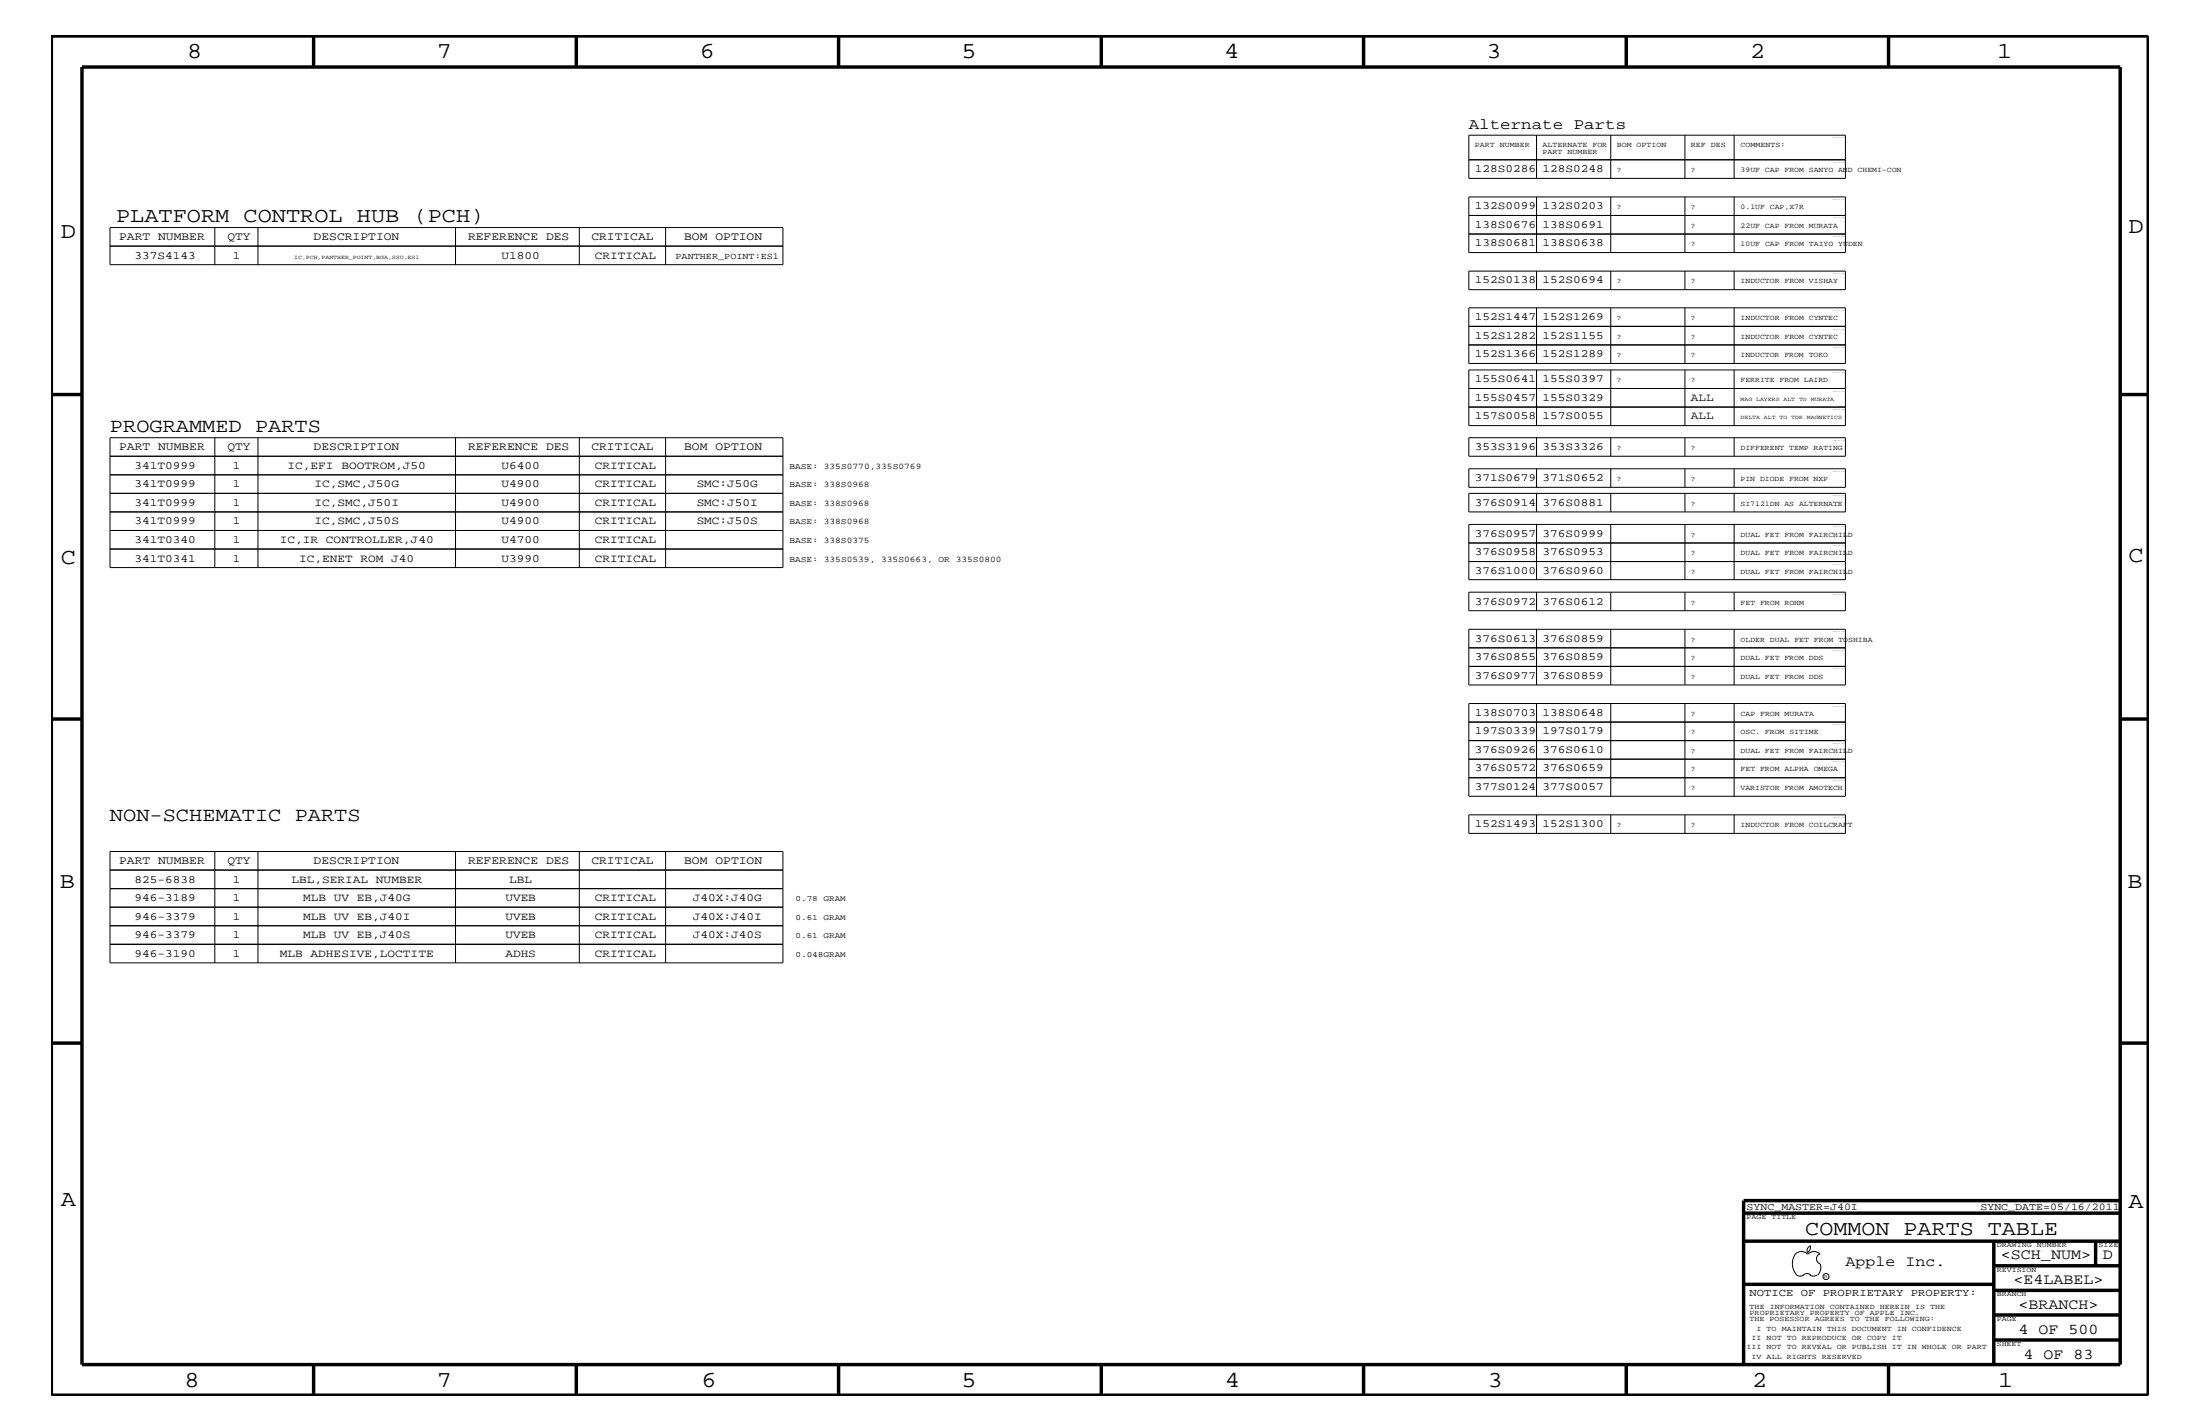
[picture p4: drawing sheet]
<svg xmlns="http://www.w3.org/2000/svg" width="432mm" height="279mm" viewBox="0 0 432 279" stroke-linecap="round" stroke-linejoin="round" font-family="sans-serif">
<g fill="none" stroke="#000" stroke-width=".2">
<path d="M288.3 26.5h73.9v8.5h-73.9zM288.3 38.6h73.9v11h-73.9zM288.3 31.4h73.9M301.6 26.5v8.5M301.6 38.6v11M316.1 26.5v8.5M316.1 38.6v11M330.7 26.5v8.5M330.7 38.6v11M340.4 26.5v8.5M340.4 38.6v11M21.6 44.6h132.1v7.3h-132.1z"/>
<path d="M21.6 48.3h132.1M42.2 44.6v7.3M50.6 44.6v7.3M89.4 44.6v7.3M113.7 44.6v7.3M130.6 44.6v7.3M288.3 53.2h73.9v3.6h-73.9zM288.3 45.9h73.9M288.3 42.3h73.9M301.6 53.2v3.6M316.1 53.2v3.6M330.7 53.2v3.6"/>
<path d="M340.4 53.2v3.6M288.3 60.4h73.9v10.9h-73.9zM288.3 72.6h73.9v10.9h-73.9zM288.3 67.7h73.9M288.3 64h73.9M288.3 76.2h73.9M288.3 79.9h73.9M301.6 60.4v10.9M301.6 72.6v10.9M316.1 60.4v10.9M316.1 72.6v10.9M330.7 60.4v10.9"/>
<path d="M330.7 72.6v10.9M340.4 60.4v10.9M340.4 72.6v10.9M21.6 89.5h132.1M21.6 85.9h132.1v25.5h-132.1zM21.6 93.2h132.1M21.6 96.8h132.1M42.2 85.9v25.5M50.6 85.9v25.5M89.4 85.9v25.5M113.7 85.9v25.5M130.6 85.9v25.5"/>
<path d="M288.3 85.9h73.9v3.6h-73.9zM288.3 92h73.9v3.6h-73.9zM288.3 96.8h73.9v3.6h-73.9zM301.6 85.9v3.6M301.6 92v3.6M301.6 96.8v3.6M316.1 85.9v3.6M316.1 92v3.6M316.1 96.8v3.6M330.7 85.9v3.6M330.7 92v3.6M330.7 96.8v3.6"/>
<path d="M340.4 85.9v3.6M340.4 92v3.6M340.4 96.8v3.6M21.6 107.7h132.1M21.6 100.4h132.1M21.6 104.1h132.1M288.3 102.9h73.9v10.8h-73.9zM288.3 116.2h73.9v3.6h-73.9zM288.3 106.5h73.9M288.3 110.2h73.9M301.6 102.9v10.8M301.6 116.2v3.6"/>
<path d="M316.1 102.9v10.8M316.1 116.2v3.6M330.7 102.9v10.8M330.7 116.2v3.6M340.4 102.9v10.8M340.4 116.2v3.6M288.3 123.5h73.9v10.9h-73.9zM288.3 138h73.9v18.2h-73.9zM288.3 130.8h73.9M288.3 127.1h73.9M301.6 123.5v10.9M301.6 138v18.2"/>
<path d="M316.1 123.5v10.9M316.1 138v18.2M330.7 123.5v10.9M330.7 138v18.2M340.4 123.5v10.9M340.4 138v18.2M288.3 159.9h73.9v3.6h-73.9zM288.3 152.6h73.9M288.3 149h73.9M288.3 145.3h73.9M288.3 141.7h73.9M301.6 159.9v3.6"/>
<path d="M316.1 159.9v3.6M330.7 159.9v3.6M340.4 159.9v3.6M21.6 167.1h132.1v21.8h-132.1zM21.6 170.7h132.1M21.6 174.4h132.1M21.6 178h132.1M42.2 167.1v21.8M50.6 167.1v21.8M89.4 167.1v21.8M113.7 167.1v21.8M130.6 167.1v21.8"/>
<path d="M21.6 185.3h132.1M21.6 181.6h132.1M352.3 246.1a1.69 1.69 0 0 1 2.5 0M352.4 246a3.3 3.3 0 0 0 .2 4.1M352.6 250.2l.7 .2 .7-.2M354 250.2l.7-.3 .7 .3M354.8 246.1a1.69 1.69 0 0 1 2.4 0M355.2 250.2l.7 .2 .7-.2M355.3 244.4v.3a1.18 1.18 0 0 1-.6 1.1M355.4 244.4a.99 .99 0 0 0-.6 1.4M357.2 246a1.04 1.04 0 0 0-.7 1 1.04 1.04 0 0 0 .7 1M357.3 248l.1 .7a2.11 2.11 0 0 1-.6 1.5"/>
<circle cx="358.4" cy="250.5" r=".59"/>
</g>
<g fill="none" stroke="#000" stroke-width=".68" stroke-linecap="butt">
<path d="M10.1 7.1h411.5v266.7h-411.5zM16.1 13.2h400v254.5h-400zM61.6 7.1v6.1M113.1 7.1v6.1M164.6 7.1v6.1M216.2 7.1v6.1M267.6 7.1v6.1M319.2 7.1v6.1M370.7 7.1v6.1M10.1 77.4h6M416.1 77.4h5.5M10.1 141.1h6"/>
<path d="M416.1 141.1h5.5M10.1 204.7h6M416.1 204.7h5.5M342.2 238h73.9M416.1 235.6h-73.9v32.1M342.2 243.5h73.9M342.2 252h49.1M391.3 248.4h24.8M391.3 243.5v24.2M391.3 258h24.8M391.3 253.2h24.8M411.3 243.5v4.9"/>
<path d="M61.6 267.7v6.1M113.1 267.7v6.1M164.6 267.7v6.1M216.2 268v5.8M267.6 267.7v6.1M319.2 267.7v6.1M370.7 267.7v6.1M391.3 262.9h24.8"/>
</g>
<g font-size="4.5">
<text x="36.7" y="11.5">8</text>
<text x="85.8" y="11.5">7</text>
<text x="137.3" y="11.5">6</text>
<text x="188.7" y="11.5">5</text>
<text x="240.3" y="11.5">4</text>
<text x="291.8" y="11.5">3</text>
<text x="343.5" y="11.5">2</text>
<text x="392" y="11.5">1</text>
<text x="11.9" y="46.8">D</text>
<text x="417.7" y="45.7">D</text>
<text x="11.9" y="110.6">C</text>
<text x="417.7" y="110.3">C</text>
<text x="11.8" y="174.3">B</text>
<text x="417.6" y="174.2">B</text>
<text x="11.9" y="236.7">A</text>
<text x="417.7" y="237.1">A</text>
<text x="36.2" y="272.1">8</text>
<text x="85.8" y="272.1">7</text>
<text x="137.7" y="272.1">6</text>
<text x="188.7" y="272.1">5</text>
<text x="240.4" y="272.1">4</text>
<text x="292" y="272.1">3</text>
<text x="343.9" y="272.1">2</text>
<text x="392.2" y="272.1">1</text>
</g>
<g font-size="4.1">
<text x="22.8" y="43.5">PLATFORM CONTROL HUB (PCH)</text>
<text x="354.3" y="242.3">COMMON PARTS TABLE</text>
</g>
<g font-size="3.9">
<text x="21.6" y="84.7">PROGRAMMED PARTS</text>
<text x="21.6" y="161.1">NON-SCHEMATIC PARTS</text>
</g>
<g font-size="3">
<text x="288.3" y="25.3">Alternate Parts</text>
<text x="362.2" y="248.4">Apple Inc.</text>
<text x="392.7" y="247.1">&lt;SCH_NUM&gt;</text>
<text x="395.2" y="252">&lt;E4LABEL&gt;</text>
<text x="412.7" y="247.1">D</text>
<text x="396.2" y="256.8">&lt;BRANCH&gt;</text>
<text x="396.2" y="261.6">4 OF 500</text>
<text x="397.2" y="266.6">4 OF 83</text>
</g>
<g font-size="2.3">
<text x="23.4" y="47.1">PART NUMBER</text>
<text x="44.6" y="47.1">QTY</text>
<text x="61.6" y="47.1">DESCRIPTION</text>
<text x="91.9" y="47.1">REFERENCE DES</text>
<text x="116.1" y="47.1">CRITICAL</text>
<text x="134.3" y="47.1">BOM OPTION</text>
<text x="23.4" y="88.3">PART NUMBER</text>
<text x="44.6" y="88.3">QTY</text>
<text x="61.6" y="88.3">DESCRIPTION</text>
<text x="91.9" y="88.3">REFERENCE DES</text>
<text x="116.1" y="88.3">CRITICAL</text>
<text x="134.3" y="88.3">BOM OPTION</text>
<text x="23.4" y="169.5">PART NUMBER</text>
<text x="44.6" y="169.5">QTY</text>
<text x="61.6" y="169.5">DESCRIPTION</text>
<text x="91.9" y="169.5">REFERENCE DES</text>
<text x="116.1" y="169.5">CRITICAL</text>
<text x="134.3" y="169.5">BOM OPTION</text>
</g>
<g font-size="2.2">
<text x="289.5" y="33.7">128S0286 128S0248</text>
<text x="289.5" y="41">132S0099</text>
<text x="302.8" y="41">132S0203</text>
<text x="289.5" y="44.6">138S0676</text>
<text x="302.8" y="44.6">138S0691</text>
<text x="26.4" y="50.7">337S4143</text>
<text x="45.7" y="50.7">1</text>
<text x="98.4" y="50.7">U1800</text>
<text x="116.8" y="50.7">CRITICAL</text>
<text x="289.5" y="48.3">138S0681</text>
<text x="302.8" y="48.3">138S0638</text>
<text x="289.5" y="55.6">152S0138 152S0694</text>
<text x="289.5" y="62.9">152S1447 152S1269</text>
<text x="289.5" y="70.1">152S1366</text>
<text x="289.5" y="66.5">152S1282 152S1155</text>
<text x="302.8" y="70.1">152S1289</text>
<text x="289.5" y="75">155S0641</text>
<text x="302.8" y="75">155S0397</text>
<text x="289.5" y="82.2">157S0058</text>
<text x="289.5" y="78.6">155S0457 155S0329</text>
<text x="302.8" y="82.2">157S0055</text>
<text x="331.9" y="82.2">ALL</text>
<text x="331.9" y="78.6">ALL</text>
<text x="289.5" y="88.3">353S3196 353S3326</text>
<text x="26.4" y="95.6">341T0999</text>
<text x="26.4" y="92">341T0999</text>
<text x="45.7" y="92">1</text>
<text x="45.7" y="95.6">1</text>
<text x="56.4" y="92">IC,EFI BOOTROM,J50</text>
<text x="61.7" y="95.6">IC,SMC,J50G</text>
<text x="98.4" y="92">U6400</text>
<text x="98.4" y="95.6">U4900</text>
<text x="116.8" y="92">CRITICAL</text>
<text x="116.8" y="95.6">CRITICAL</text>
<text x="136.7" y="95.6">SMC:J50G</text>
<text x="289.5" y="94.3">371S0679 371S0652</text>
<text x="26.4" y="99.3">341T0999</text>
<text x="45.7" y="99.3">1</text>
<text x="61.7" y="99.3">IC,SMC,J50I</text>
<text x="98.4" y="99.3">U4900</text>
<text x="116.8" y="99.3">CRITICAL</text>
<text x="136.7" y="99.3">SMC:J50I</text>
<text x="289.5" y="99.3">376S0914 376S0881</text>
<text x="26.4" y="102.9">341T0999</text>
<text x="26.4" y="106.5">341T0340</text>
<text x="45.7" y="102.9">1</text>
<text x="45.7" y="106.5">1</text>
<text x="54.9" y="106.5">IC,IR CONTROLLER,J40</text>
<text x="61.7" y="102.9">IC,SMC,J50S</text>
<text x="98.4" y="102.9">U4900</text>
<text x="98.4" y="106.5">U4700</text>
<text x="116.8" y="102.9">CRITICAL</text>
<text x="116.8" y="106.5">CRITICAL</text>
<text x="136.7" y="102.9">SMC:J50S</text>
<text x="289.5" y="105.3">376S0957</text>
<text x="302.8" y="105.3">376S0999</text>
<text x="26.4" y="110.2">341T0341</text>
<text x="45.7" y="110.2">1</text>
<text x="58.7" y="110.2">IC,ENET ROM J40</text>
<text x="98.4" y="110.2">U3990</text>
<text x="116.8" y="110.2">CRITICAL</text>
<text x="289.5" y="112.6">376S1000</text>
<text x="289.5" y="108.9">376S0958 376S0953</text>
<text x="302.8" y="112.6">376S0960</text>
<text x="289.5" y="118.6">376S0972 376S0612</text>
<text x="289.5" y="125.9">376S0613</text>
<text x="302.8" y="125.9">376S0859</text>
<text x="289.5" y="129.6">376S0855</text>
<text x="302.8" y="129.6">376S0859</text>
<text x="289.5" y="133.2">376S0977</text>
<text x="302.8" y="133.2">376S0859</text>
<text x="289.5" y="140.4">138S0703 138S0648</text>
<text x="289.5" y="144">197S0339</text>
<text x="289.5" y="147.7">376S0926</text>
<text x="302.8" y="144">197S0179</text>
<text x="302.8" y="147.7">376S0610</text>
<text x="289.5" y="151.3">376S0572</text>
<text x="289.5" y="155">377S0124</text>
<text x="302.8" y="151.3">376S0659</text>
<text x="302.8" y="155">377S0057</text>
<text x="289.5" y="162.2">152S1493 152S1300</text>
<text x="26.4" y="173.2">825-6838</text>
<text x="45.7" y="173.2">1</text>
<text x="57.2" y="173.2">LBL,SERIAL NUMBER</text>
<text x="99.9" y="173.2">LBL</text>
<text x="26.4" y="176.8">946-3189</text>
<text x="45.7" y="176.8">1</text>
<text x="59.5" y="176.8">MLB UV EB,J40G</text>
<text x="99.2" y="176.8">UVEB</text>
<text x="116.8" y="176.8">CRITICAL</text>
<text x="136" y="176.8">J40X:J40G</text>
<text x="26.4" y="180.5">946-3379</text>
<text x="26.4" y="184.1">946-3379</text>
<text x="45.7" y="184.1">1</text>
<text x="45.7" y="180.5">1</text>
<text x="59.5" y="184.1">MLB UV EB,J40S</text>
<text x="59.5" y="180.5">MLB UV EB,J40I</text>
<text x="99.2" y="184.1">UVEB</text>
<text x="99.2" y="180.5">UVEB</text>
<text x="116.8" y="180.5">CRITICAL</text>
<text x="116.8" y="184.1">CRITICAL</text>
<text x="136" y="184.1">J40X:J40S</text>
<text x="136" y="180.5">J40X:J40I</text>
<text x="26.4" y="187.7">946-3190</text>
<text x="45.7" y="187.7">1</text>
<text x="54.9" y="187.7">MLB ADHESIVE,LOCTITE</text>
<text x="99.2" y="187.7">ADHS</text>
<text x="116.8" y="187.7">CRITICAL</text>
</g>
<text font-size="2.1" x="343.4" y="254.4">NOTICE OF PROPRIETARY PROPERTY:</text>
<g font-size="2">
<text x="342.8" y="237.4">SYNC_MASTER=J40I</text>
<text x="388.7" y="237.4">SYNC_DATE=05/16/2011</text>
</g>
<text font-size="1.8" x="132.6" y="50.7">PANTHER_POINT:ES1</text>
<g font-size="1.7">
<text x="154.9" y="92">BASE: 335S0770,335S0769</text>
<text x="154.9" y="95.6">BASE: 338S0968</text>
<text x="154.9" y="99.3">BASE: 338S0968</text>
<text x="154.9" y="106.5">BASE: 338S0375</text>
<text x="154.9" y="102.9">BASE: 338S0968</text>
<text x="154.9" y="110.2">BASE: 335S0539, 335S0663, OR 335S0800</text>
</g>
<g font-size="1.6">
<text x="156.1" y="176.8">0.78 GRAM</text>
<text x="156.1" y="180.5">0.61 GRAM</text>
<text x="156.1" y="184.1">0.61 GRAM</text>
<text x="156.1" y="187.7">0.048GRAM</text>
</g>
<g font-size="1.4">
<text x="289.5" y="28.9">PART NUMBER</text>
<text x="302.8" y="28.9">ALTERNATE FOR</text>
<text x="317.3" y="28.9">BOM OPTION</text>
<text x="331.9" y="28.9">REF DES</text>
<text x="341.6" y="28.9">COMMENTS:</text>
<text x="302.8" y="30.2">PART NUMBER</text>
<text x="317.3" y="33.7">?</text>
<text x="331.9" y="33.7">?</text>
<text x="341.6" y="33.7">39UF CAP FROM SANYO AND CHEMI-CON</text>
<text x="317.3" y="41">?</text>
<text x="331.9" y="41">?</text>
<text x="341.6" y="41">0.1UF CAP,X7R</text>
<text x="331.9" y="44.6">?</text>
<text x="341.6" y="44.6">22UF CAP FROM MURATA</text>
<text x="331.9" y="48.3">?</text>
<text x="341.6" y="48.3">10UF CAP FROM TAIYO YUDEN</text>
<text x="317.3" y="55.6">?</text>
<text x="331.9" y="55.6">?</text>
<text x="341.6" y="55.6">INDUCTOR FROM VISHAY</text>
<text x="317.3" y="62.9">?</text>
<text x="331.9" y="62.9">?</text>
<text x="341.6" y="62.9">INDUCTOR FROM CYNTEC</text>
<text x="317.3" y="66.5">?</text>
<text x="317.3" y="70.1">?</text>
<text x="331.9" y="66.5">?</text>
<text x="331.9" y="70.1">?</text>
<text x="341.6" y="66.5">INDUCTOR FROM CYNTEC</text>
<text x="341.6" y="70.1">INDUCTOR FROM TOKO</text>
<text x="317.3" y="75">?</text>
<text x="331.9" y="75">?</text>
<text x="341.6" y="75">FERRITE FROM LAIRD</text>
<text x="317.3" y="88.3">?</text>
<text x="331.9" y="88.3">?</text>
<text x="341.6" y="88.3">DIFFERENT TEMP RATING</text>
<text x="317.3" y="94.3">?</text>
<text x="331.9" y="94.3">?</text>
<text x="341.6" y="94.3">PIN DIODE FROM NXP</text>
<text x="331.9" y="99.3">?</text>
<text x="341.6" y="99.3">SI7121DN AS ALTERNATE</text>
<text x="331.9" y="105.3">?</text>
<text x="341.6" y="105.3">DUAL FET FROM FAIRCHILD</text>
<text x="331.9" y="112.6">?</text>
<text x="331.9" y="108.9">?</text>
<text x="341.6" y="112.6">DUAL FET FROM FAIRCHILD</text>
<text x="341.6" y="108.9">DUAL FET FROM FAIRCHILD</text>
<text x="331.9" y="118.6">?</text>
<text x="341.6" y="118.6">FET FROM ROHM</text>
<text x="331.9" y="125.9">?</text>
<text x="341.6" y="125.9">OLDER DUAL FET FROM TOSHIBA</text>
<text x="331.9" y="129.6">?</text>
<text x="341.6" y="129.6">DUAL FET FROM DDS</text>
<text x="331.9" y="133.2">?</text>
<text x="341.6" y="133.2">DUAL FET FROM DDS</text>
<text x="331.9" y="140.4">?</text>
<text x="341.6" y="140.4">CAP FROM MURATA</text>
<text x="331.9" y="144">?</text>
<text x="331.9" y="147.7">?</text>
<text x="341.6" y="144">OSC. FROM SITIME</text>
<text x="341.6" y="147.7">DUAL FET FROM FAIRCHILD</text>
<text x="331.9" y="151.3">?</text>
<text x="331.9" y="155">?</text>
<text x="341.6" y="151.3">FET FROM ALPHA OMEGA</text>
<text x="341.6" y="155">VARISTOR FROM AMOTECH</text>
<text x="317.3" y="162.2">?</text>
<text x="331.9" y="162.2">?</text>
<text x="341.6" y="162.2">INDUCTOR FROM COILCRAFT</text>
<text x="342.8" y="239.2">PAGE TITLE</text>
<text x="391.9" y="244.7">DRAWING NUMBER</text>
<text x="411.9" y="244.7">SIZE</text>
<text x="391.9" y="249.5">REVISION</text>
<text x="343.4" y="256.8">THE INFORMATION CONTAINED HEREIN IS THE</text>
<text x="391.9" y="254.4">BRANCH</text>
<text x="343.4" y="258">PROPRIETARY PROPERTY OF APPLE INC.</text>
<text x="343.4" y="259.3">THE POSESSOR AGREES TO THE FOLLOWING:</text>
<text x="343.8" y="262.9">II NOT TO REPRODUCE OR COPY IT</text>
<text x="344.8" y="261.1">I TO MAINTAIN THIS DOCUMENT IN CONFIDENCE</text>
<text x="391.9" y="259.3">PAGE</text>
<text x="342.8" y="264.7">III NOT TO REVEAL OR PUBLISH IT IN WHOLE OR PART</text>
<text x="343.8" y="266.6">IV ALL RIGHTS RESERVED</text>
<text x="391.9" y="264.1">SHEET</text>
</g>
<g font-size="1.1">
<text x="57.7" y="50.7">IC,PCH,PANTHER_POINT,BGA,SSU,ES1</text>
<text x="341.6" y="82.2">DELTA ALT TO TDK MAGNETICS</text>
<text x="341.6" y="78.6">MAG LAYERS ALT TO MURATA</text>
</g>
<text font-size="1" x="358.1" y="250.7">R</text>
</svg>
